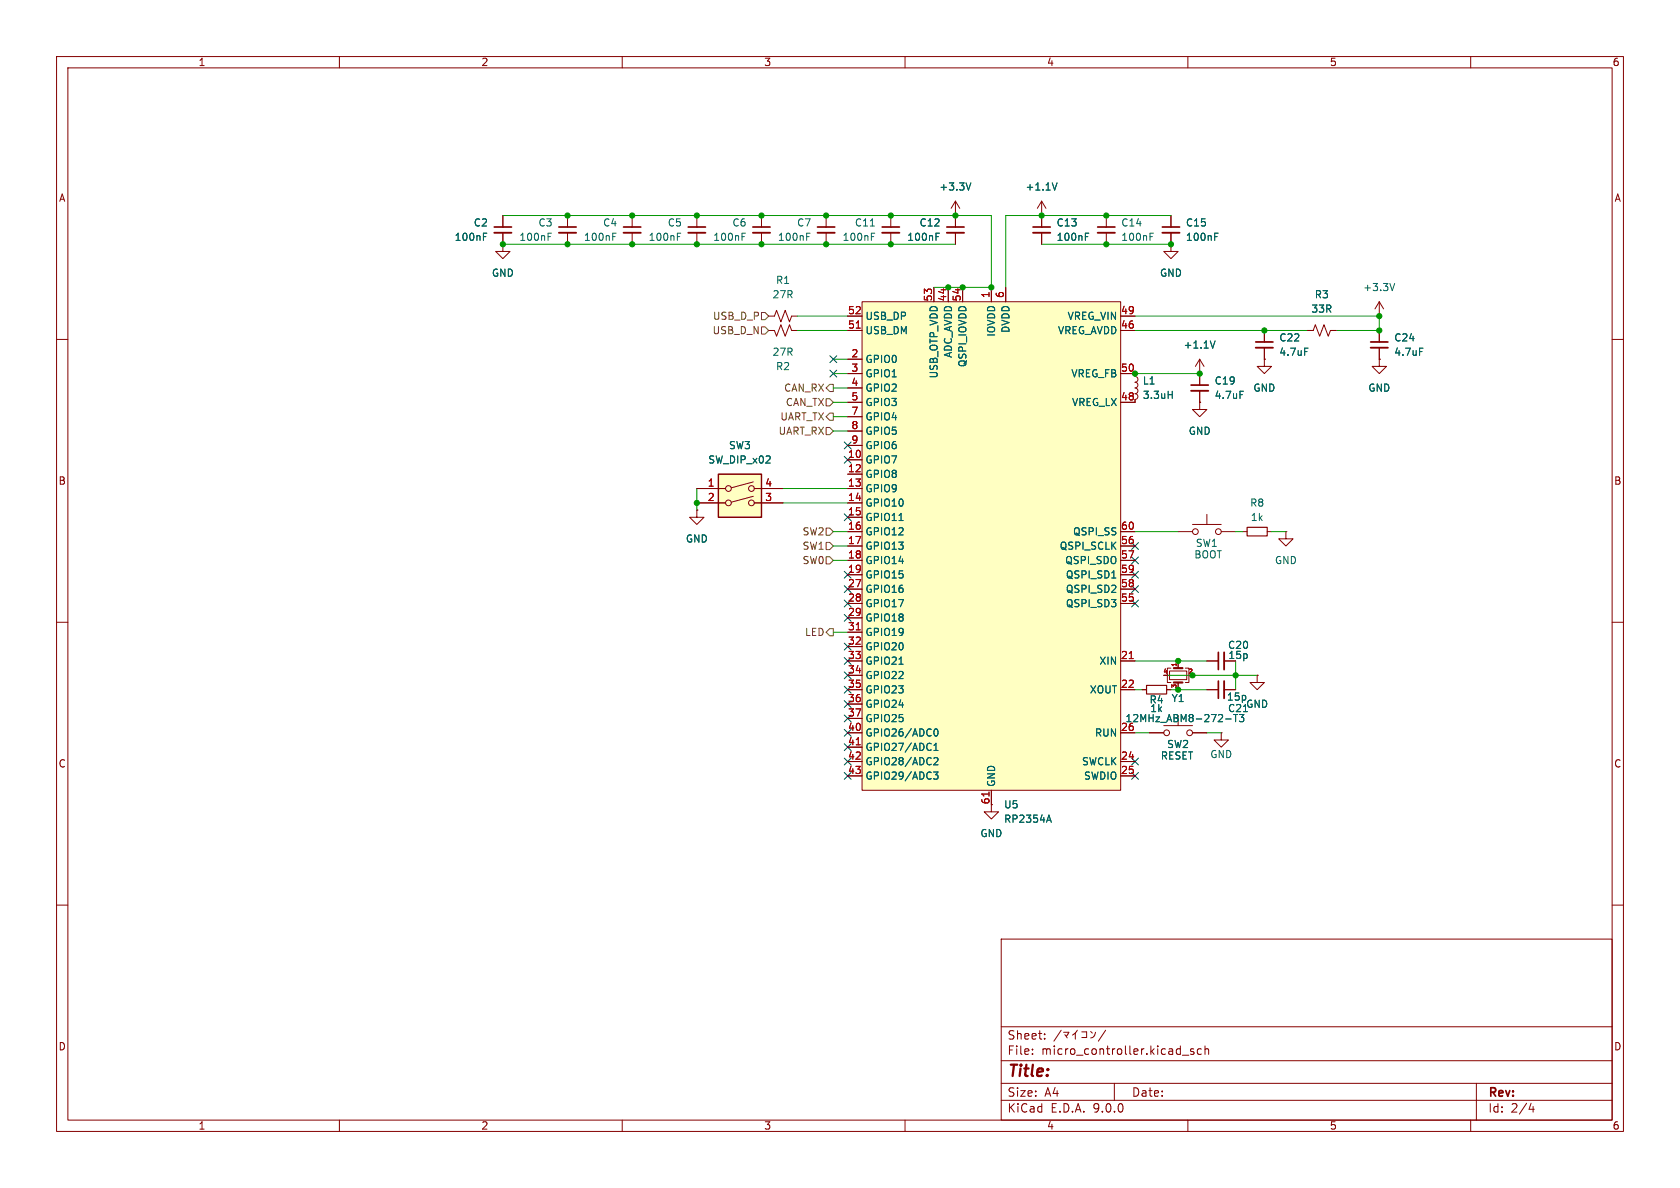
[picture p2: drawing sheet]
<svg xmlns="http://www.w3.org/2000/svg" width="297mm" height="210mm" viewBox="0 0 297 210" stroke-linecap="round" stroke-linejoin="round" font-family="sans-serif">
<g fill="none" stroke="#840000" stroke-width=".18">
<path d="M10 10h277v190h-277zM12 12h273v186h-273zM60 10v2M110 10v2M160 10v2M210 10v2M260 10v2M184.1 38.1h.1M184.1 35.6l-.7 1.2M184.1 35.6l.8 1.2M184.1 35.6v2.5M195.6 38.1v2"/>
<path d="M207 38.1v2M195.6 41.1v2.1M207 43.2v1.3h1.3l-1.3 1.2-1.3-1.2h1.3M207 43.2h.1M207 41.1v2.1M10 60h2M223.5 63.5v1.3h1.3l-1.3 1.2-1.3-1.2h1.3M223.5 63.5h.1M285 60h2M123.2 90.2v1.2h1.3l-1.3 1.3-1.3-1.3h1.3M123.2 90.2h.1M10 110h2"/>
<path d="M285 110h2M203.2 129.5h2.5M205.7 128.3h5.1M210.8 129.5h2.6M215.9 129.5v1.3h1.3l-1.3 1.3-1.3-1.3h1.3M215.9 129.5h.1M175.3 142.2v1.3h1.2l-1.2 1.3-1.3-1.3h1.3M10 160h2M177 166h108v32h-108zM285 160h2M60 198v2M110 198v2"/>
<path d="M160 198v2M177 194.5h108M177 191.5h108M177 187.5h108M177 181.5h108M182.5 186.3v.1M182.5 185.5v.1M184.7 183.6v.1M184.7 182.8v.1M187.6 182.1l-1.3 2M188 182.5h1l-.5 .6M188.2 182.9l.5 .6"/>
<path d="M190.1 182.6v1.1M190.1 182.6l-.5 .4M190.5 182.1l-.4 .5M191.2 182.4h.9v1h-.9M192.8 182.3l.3 .3M193.7 182.5a.99 .99 0 0 1-.9 1M195.5 182.1l-1.3 2M197 191.5v3M209 186.5h1.2M210 198v2M211 185.5l-.3-.1-.2 .2v.2l.5 .2v.3h-.5M212.4 185.5l-.4-.1-.3 .3v.4l.1 .2h.6"/>
<path d="M213 185.5l.2-.1 .4 .1 .1 .9M213 184.9v1.5M260 198v2M261 191.5v6.5M270.7 195l-.4 1.1h.9M271 195.6v1"/>
<circle cx="206.2" cy="129.5" r=".51"/>
<circle cx="210.3" cy="129.5" r=".51"/>
</g>
<path d="M194.1 40.1h3M205.5 40.1h3" fill="none" stroke="#840000" stroke-width=".3"/>
<path d="M194.1 41.1h3M205.5 41.1h3" fill="none" stroke="#840000" stroke-width=".33"/>
<path d="M186.9 32.3l-.5 1.3M203.3 41.8h.4M203.3 41.2h.6M214.7 41.8h.5M214.7 41.2h.6" fill="none" stroke="#006464" stroke-width=".18"/>
<path d="M152.4 53.3h45.7v86.4h-45.7z" fill="#ffffc2"/>
<g fill="none" stroke="#840000" stroke-width=".18">
<path d="M146 38.1v2M146 41.1v2.1M149.9 55.9h2.5M149.9 58.4h2.5M152.4 53.3h45.7v86.4h-45.7zM165.1 50.8v2.5M167.6 50.8v2.5M170.2 50.8v2.5M175.3 50.8v2.5M177.8 50.8v2.5M198.1 55.9h2.6M198.1 58.4h2.6"/>
<path d="M231.1 58.4h1.1l.3-1 .8 2 .8-2 .7 2 .4-1h1M243.8 55.9h.1M243.8 53.3l-.7 1.3M243.8 53.3l.8 1.3M243.8 53.3v2.6M149.9 63.5h2.5M149.9 66h2.5M149.9 68.6h2.5M149.9 71.1h2.5M149.9 73.7h2.5M149.9 76.2h2.5M149.9 78.7h2.5"/>
<path d="M198.1 66h2.6M198.1 71.1h2.6M149.9 81.3h2.5M149.9 83.8h2.5M149.9 86.4h2.5M149.9 88.9h2.5M149.9 91.4h2.5M149.9 94h2.5M149.9 96.5h2.5M149.9 99.1h2.5M198.1 94h2.6M198.1 96.5h2.6"/>
<path d="M198.1 99.1h2.6M219.7 94h.8M224 94h.8M227.3 94v1.3h1.3l-1.3 1.2-1.2-1.2h1.2M227.3 94h.1M149.9 101.6h2.5M149.9 104.1h2.5M149.9 106.7h2.5M149.9 109.2h2.5M149.9 111.8h2.5M149.9 114.3h2.5M149.9 116.8h2.5"/>
<path d="M149.9 119.4h2.5M198.1 101.6h2.6M198.1 104.1h2.6M198.1 106.7h2.6M198.1 116.8h2.6M222.2 119.4v1.3h1.3l-1.3 1.2-1.2-1.2h1.2M222.2 119.4h.1M149.9 121.9h2.5M149.9 124.5h2.5M149.9 127h2.5M149.9 129.5h2.5M149.9 132.1h2.5"/>
<path d="M149.9 134.6h2.5M149.9 137.2h2.5M175.3 139.7v2.5M198.1 121.9h2.6M198.1 129.5h2.6M198.1 134.6h2.6M198.1 137.2h2.6"/>
</g>
<path d="M151.4 58h.7M151.4 111.3h.7M199.6 116.4h.8M151.4 131.7h.7M174.8 140v.7" fill="none" stroke="#a90000" stroke-width=".18"/>
<g fill="none" stroke="#006464" stroke-width=".18">
<path d="M142.6 41.8h.4M142.6 41.2h.6M246.6 50.1l-.5 1.3M158.9 92h.8M158.9 117.4h.8M196.5 102.2h.8M165 136.5h.8l-.4 .5 .4 .1v.5l-.2 .1-.6-.1M165.1 134.1l.5-.2 .2 .4-.8 .9h.8M165.1 132.7h.7M165.1 131.8l.4-.4v1.3M165.2 129l.2-.2a.68 .68 0 0 1 .4 .7 .68 .68 0 0 1-.4 .6l-.2-.1-.1-.4zM185.1 145h.6"/>
<path d="M185.4 144.1l.5 1.3"/>
</g>
<path d="M144.5 40.1h3.1" fill="none" stroke="#840000" stroke-width=".3"/>
<path d="M144.5 41.1h3.1" fill="none" stroke="#840000" stroke-width=".33"/>
<path d="M220.5 93.2h3.5v1.5h-3.5z" fill="none" stroke="#840000" stroke-width=".2"/>
<path d="M127 83.8h7.6v7.6h-7.6z" fill="#ffffc2"/>
<g fill="none" stroke="#840000" stroke-width=".18">
<path d="M88.9 38.1v2M100.3 38.1v2M111.8 38.1v2M123.2 38.1v2M134.6 38.1v2M157.5 38.1v2M168.9 38.1h.1M168.9 35.6l-.8 1.2M168.9 35.6l.8 1.2M168.9 35.6v4.5M184.1 38.1h.1M184.1 38.1v2"/>
<path d="M207 38.1v2M88.9 43.2v1.3h1.3l-1.3 1.2-1.3-1.2h1.3M88.9 43.2h.1M88.9 41.1v2.1M100.3 41.1v2.1M111.8 41.1v2.1M123.2 41.1v2.1M134.6 41.1v2.1M135.9 55.9h1l.4-1 .7 2 .8-2 .8 2 .4-1h1M135.9 58.4h1l.4 1 .7-2 .8 2 .8-2 .4 1h1M149.9 55.9h2.5M149.9 58.4h2.5"/>
<path d="M157.5 41.1v2.1M165.1 50.8v2.5M167.6 50.8v2.5M168.9 41.1v2.1M170.2 50.8v2.5M175.3 50.8v2.5M177.8 50.8v2.5M184.1 41.1v2.1M198.1 55.9h2.6M198.1 58.4h2.6M207 43.2h.1M207 41.1v2.1"/>
<path d="M223.5 58.4v2.1M231.1 58.4h1.1M235.2 58.4h1M243.8 58.4v2.1M149.9 63.5h2.5M149.9 66h2.5M149.9 68.6h2.5M149.9 71.1h2.5M149.9 73.7h2.5M149.9 76.2h2.5M149.9 78.7h2.5M198.1 66h2.6v.5l.4 .3v.5l-.4 .3 .3 .1 .1 .5-.1 .3-.3 .1 .4 .2 .1 .4-.2 .3-.3 .1 .3 .1 .2 .4-.2 .4-.3 .1"/>
<path d="M200.7 70.6v.5h-2.6M212.1 71.1v1.3h1.3l-1.3 1.3-1.3-1.3h1.3M212.1 71.1h.1M212.1 66h.1M212.1 63.5v4.6M212.1 69.1v2M212.1 63.5l-.8 1.3M212.1 63.5l.8 1.3M223.5 63.5h.1M223.5 61.5v2M243.8 63.5v1.3h1.3l-1.3 1.2-1.2-1.2h1.2M243.8 63.5h.1"/>
<path d="M243.8 61.5v2M123.2 90.2h.1M123.2 86.4h5.1M123.2 88.9h5.1M133.2 85.2l-3.9 1M133.2 87.7l-3.9 1.1M133.3 86.4h5.1M133.3 88.9h5.1M149.9 86.4h2.5M149.9 88.9h2.5M149.9 94h2.5M149.9 81.3h2.5"/>
<path d="M149.9 83.8h2.5M149.9 91.4h2.5M149.9 96.5h2.5M149.9 99.1h2.5M198.1 94h2.6M198.1 96.5h2.6M198.1 99.1h2.6M208.3 94h2.5M210.8 92.7h5.1M213.4 90.9v1.8M215.9 94h2.5M149.9 116.8h2.5"/>
<path d="M149.9 101.6h2.5M149.9 104.1h2.5M149.9 106.7h2.5M149.9 109.2h2.5M149.9 111.8h2.5M149.9 114.3h2.5M149.9 119.4h2.5M198.1 116.8h2.6M198.1 101.6h2.6M198.1 104.1h2.6M198.1 106.7h2.6M206.8 118.6h3v1.5h-3z"/>
<path d="M207 118.1h-.6v2.6h.6M208.3 116.8v1.3M209.5 118.1h.7v2.6h-.7M213.4 116.8h2M216.4 116.8h2M222.2 119.4h.1M149.9 121.9h2.5M149.9 129.5h2.5M149.9 124.5h2.5M149.9 127h2.5M149.9 132.1h2.5M149.9 134.6h2.5"/>
<path d="M149.9 137.2h2.5M175.3 139.7v2.5M198.1 121.9h2.6M198.1 129.5h2.6M198.1 134.6h2.6M198.1 137.2h2.6M201.9 121.9h.8M203.2 129.5h2.5M206.2 121.9h.8M208.3 120.7v1.2M210.8 129.5h2.6M213.4 121.9h2"/>
<path d="M216.4 121.9h2"/>
<circle cx="128.8" cy="88.9" r=".51"/>
<circle cx="128.8" cy="86.4" r=".51"/>
<circle cx="132.8" cy="88.9" r=".51"/>
<circle cx="132.8" cy="86.4" r=".51"/>
<circle cx="211.3" cy="94" r=".51"/>
<circle cx="215.4" cy="94" r=".51"/>
</g>
<path d="M127 83.8h7.6v7.6h-7.6z" fill="none" stroke="#840000" stroke-width=".25"/>
<g fill="none" stroke="#840000" stroke-width=".3">
<path d="M87.4 40.1h3M98.8 40.1h3.1M110.2 40.1h3.1M121.7 40.1h3M133.1 40.1h3M156 40.1h3M167.4 40.1h3M182.6 40.1h3.1M210.6 68.1h3M222 60.5h3M242.3 60.5h3.1M215.4 115.3v3.1"/>
<path d="M215.4 120.4v3"/>
</g>
<g fill="none" stroke="#840000" stroke-width=".33">
<path d="M87.4 41.1h3M98.8 41.1h3.1M110.2 41.1h3.1M121.7 41.1h3M133.1 41.1h3M156 41.1h3M167.4 41.1h3M182.6 41.1h3.1M210.6 69.1h3M222 61.5h3M242.3 61.5h3.1M216.4 115.3v3.1"/>
<path d="M216.4 120.4v3"/>
</g>
<g fill="none" stroke="#006464" stroke-width=".18">
<path d="M153.9 40h.7M171.6 32.3l-.4 1.3M186.9 32.3l-.5 1.3M85.5 41.8h.4M85.5 41.2h.6M96.9 41.8h.4M96.9 41.2h.6M108.3 41.8h.4M108.3 41.2h.6M119.8 41.8h.4M119.8 41.2h.6M131.2 41.8h.4"/>
<path d="M131.2 41.2h.6M154 41.8h.5M154 41.2h.6M165.5 41.8h.4M165.5 41.2h.6M191.9 41.8h.4M191.9 41.2h.6M214.7 41.8h.5M214.7 41.2h.6M206.5 69.8h.7M207.2 69.2v1.2M214.8 60.3l-.4 1.2"/>
<path d="M219.2 69.2h.6M230.6 61.5h.7M251 61.5h.6M158.9 92h.8M158.9 117.4h.8M196.5 102.2h.8M165 136.5h.8l-.4 .5 .4 .1v.5l-.2 .1-.6-.1M165.1 134.1l.5-.2 .2 .4-.8 .9h.8M165.1 132.7h.7M165.1 131.8l.4-.4v1.3M165.2 129l.2-.2a.68 .68 0 0 1 .4 .7 .68 .68 0 0 1-.4 .6l-.2-.1-.1-.4zM216.7 127.1h1"/>
<path d="M218.4 126.3v1.3M219.9 126.3l-.4 .5 .3 .1v.6l-.2 .1-.5-.1M185.1 145h.6M185.4 144.1l.5 1.3"/>
</g>
<path d="M207.5 118.1h1.5M207.5 120.7h1.5" fill="none" stroke="#840000" stroke-width=".38"/>
<path d="M202.7 121.2h3.5v1.5h-3.5z" fill="none" stroke="#840000" stroke-width=".2"/>
<path d="M134.6 57.8h.7l.6 .6-.6 .7h-.7zM134.6 55.2h.7l.6 .7-.6 .6h-.7zM146 70.5h.7l.6 .6-.6 .7h-.7zM146 68.6l.7-.7h.6v1.3h-.6zM146 75.6h.7l.6 .6-.6 .6h-.7zM146 73.7l.7-.7h.6v1.3h-.6zM146 95.9h.7l.6 .6-.6 .7h-.7zM146 98.4h.7l.6 .7-.6 .6h-.7zM146 93.3h.7l.6 .7-.6 .6h-.7zM146 111.8l.7-.7h.6v1.3h-.6z" fill="none" stroke="#725600" stroke-width=".18"/>
<g fill="none" stroke="#009600" stroke-width=".18">
<path d="M88.9 38.1h86.4v12.7h-10.2M207 38.1h-29.2v12.7M88.9 43.2h80M141 58.4h8.9M141 55.9h8.9M184.1 43.2h22.9M200.7 58.4h30.4M200.7 55.9h43.1v2.5h-7.6M147.3 71.1h2.6M147.3 73.7h2.6M147.3 76.2h2.6M147.3 66h2.6"/>
<path d="M147.3 68.6h2.6M147.3 63.5h2.6M200.7 66h11.4M123.2 86.4v3.8M138.4 88.9h11.5M138.4 86.4h11.5M147.3 94h2.6M147.3 96.5h2.6M147.3 99.1h2.6M200.7 94h7.6M218.4 94h1.3M224.8 94h2.5"/>
<path d="M147.3 111.8h2.6M200.7 116.8h12.7M205.7 119.4h16.5M218.4 116.8v5.1M200.7 129.5h2.5M200.7 121.9h1.2M208.3 121.9h5.1M213.4 129.5h2.5"/>
</g>
<g fill="none" stroke="#000084" stroke-width=".18">
<path d="M146.7 65.4l1.2 1.2M146.7 62.9l1.2 1.2M147.9 65.4l-1.2 1.2M147.9 62.9l-1.2 1.2M149.3 78.1l1.2 1.2M150.5 78.1l-1.2 1.2M149.3 90.8l1.2 1.2M149.3 80.7l1.2 1.2M150.5 90.8l-1.2 1.2M150.5 80.7l-1.2 1.2M200.1 95.9l1.2 1.2M200.1 98.5l1.2 1.2"/>
<path d="M201.3 95.9l-1.2 1.2M201.3 98.5l-1.2 1.2M149.3 118.8l1.2 1.2M149.3 101l1.2 1.2M149.3 106.1l1.2 1.2M149.3 108.6l1.2 1.2M149.3 103.5l1.2 1.2M149.3 113.7l1.2 1.2M149.3 116.2l1.2 1.2M150.5 118.8l-1.2 1.2M150.5 101l-1.2 1.2M150.5 106.1l-1.2 1.2"/>
<path d="M150.5 108.6l-1.2 1.2M150.5 103.5l-1.2 1.2M150.5 113.7l-1.2 1.2M150.5 116.2l-1.2 1.2M200.1 103.5l1.2 1.2M200.1 101l1.2 1.2M200.1 106.1l1.2 1.2M201.3 103.5l-1.2 1.2M201.3 101l-1.2 1.2M201.3 106.1l-1.2 1.2M149.3 126.4l1.2 1.2M149.3 128.9l1.2 1.2"/>
<path d="M149.3 136.6l1.2 1.2M149.3 134l1.2 1.2M149.3 131.5l1.2 1.2M149.3 123.9l1.2 1.2M149.3 121.3l1.2 1.2M150.5 126.4l-1.2 1.2M150.5 128.9l-1.2 1.2M150.5 136.6l-1.2 1.2M150.5 134l-1.2 1.2M150.5 131.5l-1.2 1.2M150.5 123.9l-1.2 1.2M150.5 121.3l-1.2 1.2"/>
<path d="M200.1 134l1.2 1.2M200.1 136.6l1.2 1.2M201.3 134l-1.2 1.2M201.3 136.6l-1.2 1.2"/>
</g>
<path d="M151.4 58h.7M151.4 111.3h.7M199.6 116.4h.8M151.4 131.7h.7M174.8 140v.7" fill="none" stroke="#a90000" stroke-width=".18"/>
<g fill="#009600" stroke="#009600" stroke-width=".18">
<circle cx="123.2" cy="88.9" r=".46"/>
<circle cx="208.3" cy="121.9" r=".46"/>
<circle cx="210.8" cy="119.4" r=".46"/>
<circle cx="208.3" cy="116.8" r=".46"/>
<circle cx="218.4" cy="119.4" r=".46"/>
<circle cx="157.5" cy="38.1" r=".46"/>
<circle cx="168.9" cy="38.1" r=".46"/>
<circle cx="146" cy="43.2" r=".46"/>
<circle cx="157.5" cy="43.2" r=".46"/>
<circle cx="146" cy="38.1" r=".46"/>
<circle cx="170.2" cy="50.8" r=".46"/>
<circle cx="167.6" cy="50.8" r=".46"/>
<circle cx="223.5" cy="58.4" r=".46"/>
<circle cx="195.6" cy="43.2" r=".46"/>
<circle cx="207" cy="43.2" r=".46"/>
<circle cx="175.3" cy="50.8" r=".46"/>
<circle cx="184.1" cy="38.1" r=".46"/>
<circle cx="212.1" cy="66" r=".46"/>
<circle cx="200.7" cy="66" r=".46"/>
<circle cx="243.8" cy="58.4" r=".46"/>
<circle cx="243.8" cy="55.9" r=".46"/>
<circle cx="195.6" cy="38.1" r=".46"/>
<circle cx="111.8" cy="43.2" r=".46"/>
<circle cx="111.8" cy="38.1" r=".46"/>
<circle cx="100.3" cy="38.1" r=".46"/>
<circle cx="88.9" cy="43.2" r=".46"/>
<circle cx="100.3" cy="43.2" r=".46"/>
<circle cx="134.6" cy="43.2" r=".46"/>
<circle cx="123.2" cy="43.2" r=".46"/>
<circle cx="134.6" cy="38.1" r=".46"/>
<circle cx="123.2" cy="38.1" r=".46"/>
</g>
<text font-size="2.8" fill="#840000" x="178" y="190.9">Title:</text>
<g font-size="2.1" fill="#840000">
<text x="178" y="184">Sheet:</text>
<text x="178" y="186.7">File:</text>
<text x="184.1" y="186.7">micro_controller.kicad_sch</text>
<text x="178" y="196.9">KiCad</text>
<text x="178" y="194.1">Size:</text>
<text x="184.7" y="194.1">A4</text>
<text x="185.7" y="196.9">E.D.A.</text>
<text x="193.3" y="196.9">9.0.0</text>
<text x="200" y="194.1">Date:</text>
<text x="263" y="194.3">Rev:</text>
<text x="263" y="196.9">Id:</text>
<text x="267.1" y="196.9">2/4</text>
</g>
<g font-size="1.8" fill="#840000">
<text x="35" y="11.9">1</text>
<text x="85" y="11.9">2</text>
<text x="135" y="11.9">3</text>
<text x="185" y="11.9">4</text>
<text x="235" y="11.9">5</text>
<text x="285" y="11.9">6</text>
<text x="10.3" y="35.9">A</text>
<text x="285.3" y="35.9">A</text>
<text x="10.3" y="85.9">B</text>
<text x="285.3" y="85.9">B</text>
<text x="10.3" y="135.9">C</text>
<text x="285.3" y="135.9">C</text>
<text x="10.3" y="185.9">D</text>
<text x="285.3" y="185.9">D</text>
<text x="35" y="199.9">1</text>
<text x="85" y="199.9">2</text>
<text x="135" y="199.9">3</text>
<text x="185" y="199.9">4</text>
<text x="235" y="199.9">5</text>
<text x="285" y="199.9">6</text>
</g>
<g font-size="1.8" fill="#006464">
<text x="166" y="33.9">+3.3V</text>
<text x="181.2" y="33.9">+1.1V</text>
<text x="83.7" y="40.2">C2</text>
<text x="95.1" y="40.2">C3</text>
<text x="106.5" y="40.2">C4</text>
<text x="118" y="40.2">C5</text>
<text x="129.4" y="40.2">C6</text>
<text x="140.8" y="40.2">C7</text>
<text x="151" y="40.2">C11</text>
<text x="162.5" y="40.2">C12</text>
<text x="186.7" y="40.2">C13</text>
<text x="198.1" y="40.2">C14</text>
<text x="209.6" y="40.2">C15</text>
<text x="80.3" y="42.8">100nF</text>
<text x="91.7" y="42.8">100nF</text>
<text x="103.1" y="42.8">100nF</text>
<text x="114.6" y="42.8">100nF</text>
<text x="126" y="42.8">100nF</text>
<text x="137.4" y="42.8">100nF</text>
<text x="148.9" y="42.8">100nF</text>
<text x="160.3" y="42.8">100nF</text>
<text x="186.7" y="42.8">100nF</text>
<text x="198.1" y="42.8">100nF</text>
<text x="209.6" y="42.8">100nF</text>
<text x="86.9" y="49.1">GND</text>
<text x="136.5" y="52.9">27R</text>
<text x="137.1" y="50.4">R1</text>
<text x="205" y="49.1">GND</text>
<text x="232.3" y="52.9">R3</text>
<text x="240.9" y="51.7">+3.3V</text>
<text x="152.9" y="56.7">USB_DP</text>
<text x="152.9" y="59.3">USB_DM</text>
<text x="176.1" y="59.6" transform="rotate(-90 176.1 59.6)">IOVDD</text>
<text x="178.7" y="58.9" transform="rotate(-90 178.7 58.9)">DVDD</text>
<text x="186.9" y="59.3">VREG_AVDD</text>
<text x="188.6" y="56.7">VREG_VIN</text>
<text x="231.7" y="55.5">33R</text>
<text x="136.5" y="63.1">27R</text>
<text x="137.1" y="65.6">R2</text>
<text x="152.9" y="64.4">GPIO0</text>
<text x="168.5" y="63.4" transform="rotate(-90 168.5 63.4)">ADC_AVDD</text>
<text x="171" y="65" transform="rotate(-90 171 65)">QSPI_IOVDD</text>
<text x="209.1" y="61.8">+1.1V</text>
<text x="226.1" y="60.6">C22</text>
<text x="226.1" y="63.1">4.7uF</text>
<text x="246.4" y="60.6">C24</text>
<text x="246.4" y="63.1">4.7uF</text>
<text x="152.9" y="66.9">GPIO1</text>
<text x="152.9" y="69.4">GPIO2</text>
<text x="152.9" y="72">GPIO3</text>
<text x="166" y="67" transform="rotate(-90 166 67)">USB_OTP_VDD</text>
<text x="189.3" y="66.9">VREG_FB</text>
<text x="189.4" y="72">VREG_LX</text>
<text x="201.9" y="70.7">3.3uH</text>
<text x="201.9" y="68.2">L1</text>
<text x="214.6" y="68.2">C19</text>
<text x="214.6" y="70.7">4.7uF</text>
<text x="221.5" y="69.4">GND</text>
<text x="241.8" y="69.4">GND</text>
<text x="152.9" y="74.5">GPIO4</text>
<text x="152.9" y="77.1">GPIO5</text>
<text x="210.1" y="77.1">GND</text>
<text x="125.1" y="82.1">SW_DIP_x02</text>
<text x="128.8" y="79.6">SW3</text>
<text x="152.9" y="79.6">GPIO6</text>
<text x="152.9" y="82.1">GPIO7</text>
<text x="152.9" y="84.7">GPIO8</text>
<text x="152.9" y="87.2">GPIO9</text>
<text x="152.9" y="89.8">GPIO10</text>
<text x="220.9" y="89.8">R8</text>
<text x="152.9" y="92.3">GPIO11</text>
<text x="152.9" y="94.8">GPIO12</text>
<text x="189.6" y="94.8">QSPI_SS</text>
<text x="221" y="92.3">1k</text>
<text x="121.2" y="96.1">GND</text>
<text x="152.9" y="97.4">GPIO13</text>
<text x="152.9" y="99.9">GPIO14</text>
<text x="187.2" y="97.4">QSPI_SCLK</text>
<text x="188.2" y="99.9">QSPI_SDO</text>
<text x="211" y="98.9">BOOT</text>
<text x="211.3" y="96.9">SW1</text>
<text x="225.3" y="99.9">GND</text>
<text x="152.9" y="102.5">GPIO15</text>
<text x="152.9" y="105">GPIO16</text>
<text x="152.9" y="107.5">GPIO17</text>
<text x="188.3" y="102.5">QSPI_SD1</text>
<text x="188.3" y="105">QSPI_SD2</text>
<text x="188.3" y="107.5">QSPI_SD3</text>
<text x="152.9" y="110.1">GPIO18</text>
<text x="152.9" y="112.6">GPIO19</text>
<text x="152.9" y="115.2">GPIO20</text>
<text x="152.9" y="117.7">GPIO21</text>
<text x="194.3" y="117.7">XIN</text>
<text x="217" y="114.9">C20</text>
<text x="217.1" y="116.7">15p</text>
<text x="152.9" y="120.2">GPIO22</text>
<text x="152.9" y="122.8">GPIO23</text>
<text x="152.9" y="125.3">GPIO24</text>
<text x="192.6" y="122.8">XOUT</text>
<text x="203.1" y="124.6">R4</text>
<text x="207" y="124.3">Y1</text>
<text x="216.8" y="124.1">15p</text>
<text x="220.2" y="125.3">GND</text>
<text x="152.9" y="127.9">GPIO25</text>
<text x="152.9" y="130.4">GPIO26/ADC0</text>
<text x="193.5" y="130.4">RUN</text>
<text x="198.1" y="129.3">26</text>
<text x="198.9" y="127.9">12MHz_ABM8-272-T3</text>
<text x="203.2" y="126.1">1k</text>
<text x="217" y="126.1">C21</text>
<text x="152.9" y="132.9">GPIO27/ADC1</text>
<text x="152.9" y="135.5">GPIO28/ADC2</text>
<text x="191.2" y="135.5">SWCLK</text>
<text x="205.1" y="134.5">RESET</text>
<text x="206.2" y="132.4">SW2</text>
<text x="213.9" y="134.2">GND</text>
<text x="152.9" y="138">GPIO29/ADC3</text>
<text x="176.1" y="139.2" transform="rotate(-90 176.1 139.2)">GND</text>
<text x="177.4" y="143.1">U5</text>
<text x="191.5" y="138">SWDIO</text>
<text x="173.2" y="148.2">GND</text>
<text x="177.4" y="145.6">RP2354A</text>
</g>
<g font-size="1.8" fill="#a90000">
<text x="164.8" y="53.4" transform="rotate(-90 164.8 53.4)">53</text>
<text x="167.4" y="53.4" transform="rotate(-90 167.4 53.4)">44</text>
<text x="169.9" y="53.4" transform="rotate(-90 169.9 53.4)">54</text>
<text x="175" y="52.8" transform="rotate(-90 175 52.8)">1</text>
<text x="177.5" y="52.8" transform="rotate(-90 177.5 52.8)">6</text>
<text x="149.8" y="55.6">52</text>
<text x="149.8" y="58.2">51</text>
<text x="198.1" y="55.6">49</text>
<text x="198.1" y="58.2">46</text>
<text x="150.4" y="63.2">2</text>
<text x="150.4" y="65.8">3</text>
<text x="198.1" y="65.8">50</text>
<text x="150.4" y="68.3">4</text>
<text x="150.4" y="70.9">5</text>
<text x="198.1" y="70.9">48</text>
<text x="150.4" y="73.4">7</text>
<text x="150.4" y="75.9">8</text>
<text x="149.8" y="81">10</text>
<text x="149.8" y="83.6">12</text>
<text x="150.4" y="78.5">9</text>
<text x="125" y="86.1">1</text>
<text x="125" y="88.6">2</text>
<text x="135.2" y="86.1">4</text>
<text x="135.2" y="88.6">3</text>
<text x="149.8" y="86.1">13</text>
<text x="149.8" y="88.6">14</text>
<text x="149.8" y="91.2">15</text>
<text x="149.8" y="93.7">16</text>
<text x="198.1" y="93.7">60</text>
<text x="149.8" y="96.3">17</text>
<text x="149.8" y="98.8">18</text>
<text x="149.8" y="101.3">19</text>
<text x="198.1" y="96.3">56</text>
<text x="198.1" y="98.8">57</text>
<text x="198.1" y="101.3">59</text>
<text x="149.8" y="103.9">27</text>
<text x="149.8" y="106.4">28</text>
<text x="198.1" y="103.9">58</text>
<text x="198.1" y="106.4">55</text>
<text x="149.8" y="109">29</text>
<text x="149.8" y="111.5">31</text>
<text x="149.8" y="114">32</text>
<text x="149.8" y="116.6">33</text>
<text x="149.8" y="119.1">34</text>
<text x="198.1" y="116.6">21</text>
<text x="149.8" y="121.7">35</text>
<text x="149.8" y="124.2">36</text>
<text x="198.1" y="121.7">22</text>
<text x="149.8" y="126.7">37</text>
<text x="149.8" y="129.3">40</text>
<text x="149.8" y="131.8">41</text>
<text x="149.8" y="134.4">42</text>
<text x="149.8" y="136.9">43</text>
<text x="198.1" y="134.4">24</text>
<text x="198.1" y="136.9">25</text>
<text x="175" y="142.3" transform="rotate(-90 175 142.3)">61</text>
</g>
<g font-size="1.8" fill="#725600">
<text x="125.9" y="59.3">USB_D_N</text>
<text x="125.9" y="56.7">USB_D_P</text>
<text x="138.5" y="69.4">CAN_RX</text>
<text x="138.8" y="72">CAN_TX</text>
<text x="137.6" y="77.1">UART_RX</text>
<text x="137.9" y="74.5">UART_TX</text>
<text x="141.8" y="94.8">SW2</text>
<text x="141.8" y="97.4">SW1</text>
<text x="141.8" y="99.9">SW0</text>
<text x="142.2" y="112.6">LED</text>
</g>
<g font-size="1.1" fill="#a90000">
<text x="205.5" y="119.1">4</text>
<text x="208" y="118" transform="rotate(-90 208 118)">1</text>
<text x="210" y="119.1">2</text>
<text x="208" y="121.8" transform="rotate(-90 208 121.8)">3</text>
</g>
</svg>
